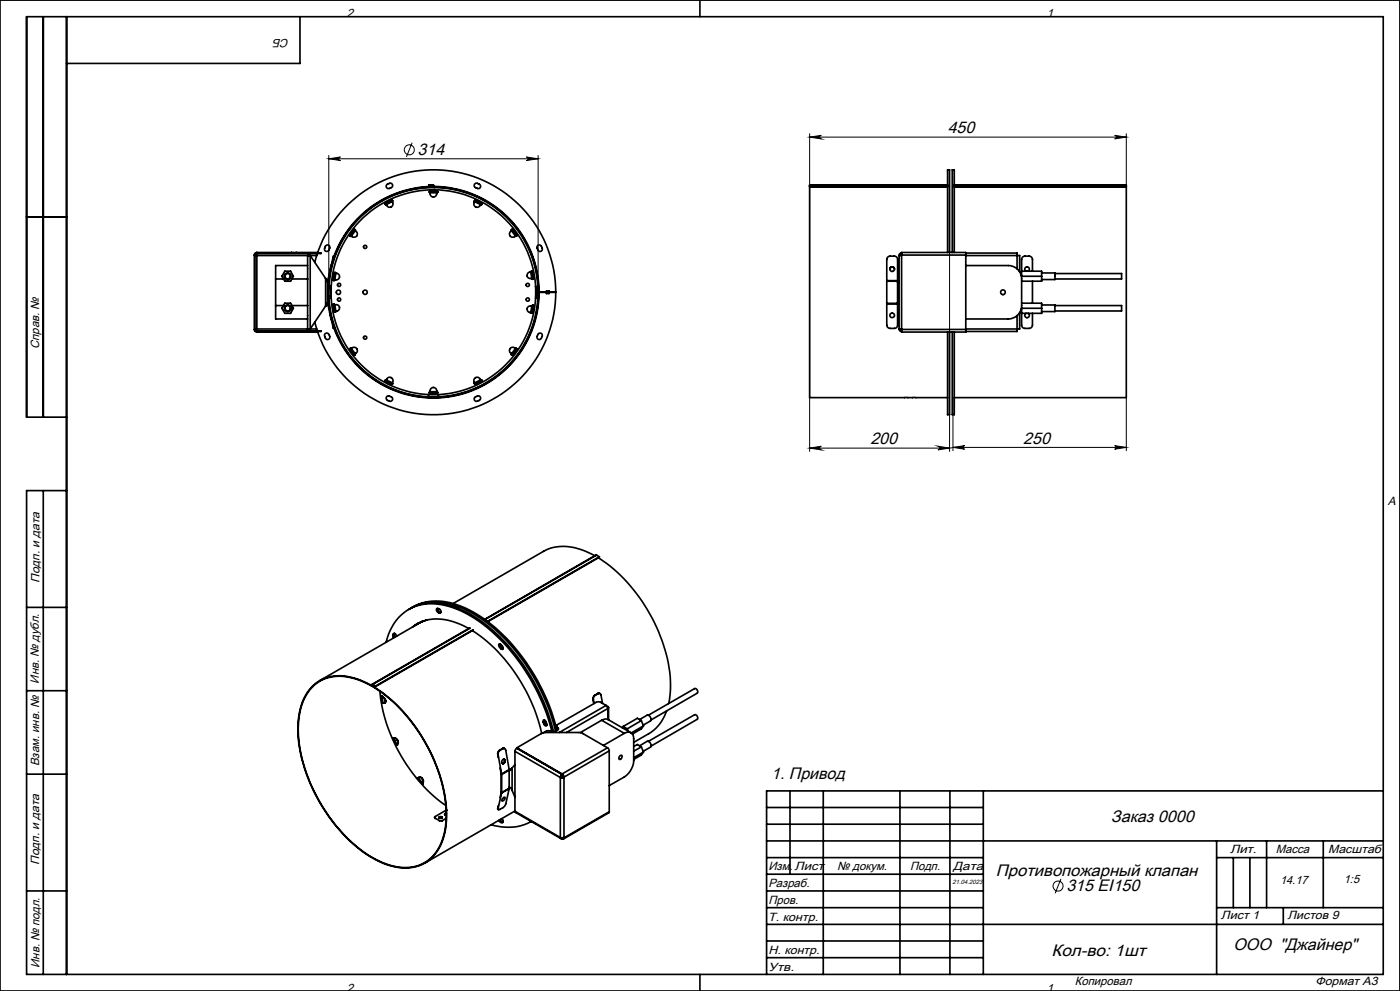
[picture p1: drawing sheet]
<svg xmlns="http://www.w3.org/2000/svg" width="420mm" height="297mm" viewBox="0 0 420 297" stroke-linecap="round" stroke-linejoin="round" font-family="sans-serif">
<g fill="none" stroke="#000" stroke-width=".3">
<path d="M98.6 47.6l3.5-.5a.53 .53 0 0 0-.5 .5 .53 .53 0 0 0 .5 .5zM98.6 46.6v41M98.6 47.6h62.8M123.6 42.8l-1.7 4.3M157.9 47.1l3.5 .5-3.5 .5a.53 .53 0 0 0 .5-.5 .53 .53 0 0 0-.5-.5zM161.4 46.6v41M242.9 40.1v95.2M242.9 41.1h95M242.9 41.1l3.5-.5a.53 .53 0 0 0-.5 .5 .53 .53 0 0 0 .5 .5zM284.9 55.6v79.7M334.4 40.6l3.5 .5-3.5 .5a.53 .53 0 0 0 .5-.5 .53 .53 0 0 0-.5-.5zM337.9 40.1v15.9"/>
<path d="M285.9 119.2v15.9M337.9 119.2v15.9M242.9 134.3h42M242.9 134.3l3.5-.6a.55 .55 0 0 0-.5 .6 .55 .55 0 0 0 .5 .5zM281.4 133.7l3.5 .6-3.5 .5a.55 .55 0 0 0 .5-.5 .55 .55 0 0 0-.5-.6zM285.9 134.1h52M285.9 134.1l3.5-.5a.53 .53 0 0 0-.5 .5 .53 .53 0 0 0 .5 .5zM334.4 133.6l3.5 .5-3.5 .5a.53 .53 0 0 0 .5-.5 .53 .53 0 0 0-.5-.5zM318.3 263.4l-1.8 4.3"/>
<circle cx="122.8" cy="44.9" r="1.49"/>
<circle cx="317.4" cy="265.6" r="1.51"/>
</g>
<circle cx="130" cy="87.6" r="31.4" fill="none" stroke="#000" stroke-width=".35"/>
<g fill="none" stroke="#000" stroke-width=".5">
<path d="M0 0h420v297h-420zM13 5v120M20 5v287M90 5v14h-70M210 0v5M116.1 55.3l.7-.3a.69 .69 0 0 1 .9 .3 .69 .69 0 0 1-.3 .9l-.6 .3a.7 .7 0 0 1-.8-.3 .7 .7 0 0 1 .1-.9zM128.8 57.5h2.4M128.8 57.6h.2M129 57.6v.2M129 57.6h.1M129 57.8a1.02 1.02 0 0 0 1 1.3 1.02 1.02 0 0 0 1-1.3M129 57.8h2"/>
<path d="M129 57.7h-.2v-.3h2.4v.3h-.2M129.9 55.4l.3 .3M129.9 55.6l.1 .1M129.9 55.4v.2M129.9 55.4h-1.3v.2h1.3M130 55.9l.4 .3M130 55.9a31.7 31.7 0 0 0-29.9 21.2M130 55.7h.2M130 55.9h.2M130 55.7v.2M130.2 55.9l.2 .1M130.2 55.9a31.7 31.7 0 0 1 31.5 31.7"/>
<path d="M130.2 55.7v.2M130.4 56a31.6 31.6 0 0 1 27.1 47.1 31.6 31.6 0 0 1-54.3 1 31.6 31.6 0 0 1 25.3-48l1.5-.1v.2a31.4 31.4 0 0 0-27.7 46.1 31.4 31.4 0 0 0 53.7 2.9 31.4 31.4 0 0 0-22.6-48.8l-3-.2M130.4 56v.2M131 57.5v.3M131 57.6h.1M131 57.5h.1M131 57.5v.1M131 57.6h.2M142.5 55a1.06 1.06 0 0 1 1.2 .1 1.06 1.06 0 0 1 .4 1.1 1.07 1.07 0 0 1-1.2 .2 1.07 1.07 0 0 1-.6-.9zM242.9 56v63.2h41.4M242.9 55.6v.1M242.9 55.9v.1"/>
<path d="M242.9 55.7h41.4M242.9 55.6h41.4M242.9 55.9h41.4M242.9 56h41.4M242.9 55.7v.2M284.3 55.4h-41.4v.2M286.3 55.7h51.6M286.3 55.4h51.6v.2M286.3 55.6h51.6M286.3 55.9h51.6M286.3 56h51.6M337.9 56v63.2h-51.6"/>
<path d="M337.9 55.6v.1M337.9 55.9v.1M337.9 55.7v.2M8 65h12M76.3 76.4v22.3M76.3 76.4h.1M76.4 76.6h.6M76.4 76.4v22.3M77 75.7a.73 .73 0 0 0-.7 .7M77 76v.6M77 75.7v.3M77 76.6v22"/>
<path d="M77 75.7h10.5M77 76h15.6M77 76.6h15.3M87.5 75.8h1.4M87.5 75.7h1.4M87.5 75.8h-10.6l-.5 .6M87.5 75.7v.1M88.9 75.7v.1M88.9 75.8h6.4M88.9 75.7h6.4M92.3 79.6h-9.6v4M92.3 76.6v7"/>
<path d="M92.3 76.6h.8M93.1 76a.54 .54 0 0 0-.6 0 .54 .54 0 0 0-.2 .6M93.1 76l-.5 .2-.1 .4M93.1 76h2.2M93.1 76.6v22M93.1 76.6l4.6 6.9M93.1 76.6h1.9M95.2 76l-.8 2.6M95.3 75.8a36.7 36.7 0 0 1 40.7-24.4 36.7 36.7 0 0 1 30.7 36.2M95.3 75.8h1l-1 .2M95.3 75.8v.2M97.8 73.6a.7 .7 0 0 1 .8-.1 .7 .7 0 0 1 .3 .9l-.2 .5a.69 .69 0 0 1-.9 .4 .69 .69 0 0 1-.4-.9z"/>
<path d="M99.4 79.2l-.5 2.5M99.8 77.7l.2-.9-.1 1M99.8 77.7l.1 .1M99.8 77.7l-1.5 6.4M99.9 77.8l-.2 1M105.1 70.6l.2 .1M105.1 70.6l-.1 .1M105.2 70.6l.2 .1M105.2 70.6h-.1M105.3 70.7h.1M105.3 70.7l-.1 .1M105.3 70.7l-.1 .1-.2-.1"/>
<path d="M106.3 69l.3 .1M106.3 68.9v.1M106.3 69l-1.1 1.6M106.3 68.9l.2 .1M106.4 68.8l.2 .1M106.4 68.8l-1.4 1.9M106.4 68.8l-.1 .1M106.5 69l-.1 .1M106.6 69.1a1.02 1.02 0 0 1 .4 1.6 1.02 1.02 0 0 1-1.6 0M106.6 69.1l-1.2 1.6M106.6 68.9l-.1 .1M106.6 68.9l-.1 .2"/>
<path d="M115.7 61l.1 .2M115.7 61l-.1 .1M115.7 61h.1M115.7 61l.2 .3M115.8 61.2h.1M115.8 61.2l-.2 .1M115.9 61.2l-.3 .1M117.5 60.1l.2 .3M117.5 60.1h.1M117.5 60.1l-1.8 .9M117.5 60.1l.1 .2M117.6 60.3h.1"/>
<path d="M117.6 60.3l.1-.3-2.2 1.1 .1 .2M117.7 60.4a1.02 1.02 0 0 1-.4 1.6 1.02 1.02 0 0 1-1.4-.7M117.7 60.4l-1.8 .9M117.7 60.1h-.2M142.3 60.3h.1M142.4 60.4a1.02 1.02 0 0 0 .3 1.6 1.02 1.02 0 0 0 1.4-.7M142.4 60.4l1.7 .9M142.4 60.1h.1M142.4 60.3h.1M142.4 60.4v-.4l2.2 1.1-.1 .2-.3-.1M142.5 60.1h.1M142.5 60.1l-.1 .2"/>
<path d="M142.5 60.1l-.1 .3M142.5 60.1l1.8 .9M144.2 61.2h.1M144.3 61.2l.2 .1M144.3 61l-.2 .3M144.3 61h.1M144.3 61v.2M144.3 61l.2 .2M153.4 68.9l.2 .1M153.4 68.9l.2-.2 1.4 2-.2 .1M153.5 69.1a1.01 1.01 0 0 0-.5 1.6 1.01 1.01 0 0 0 1.6 0M153.5 69.1l1.1 1.6"/>
<path d="M153.6 68.8l.1 .1M153.7 68.9v.1M153.7 68.9l-.1 .1M153.7 69l-.2 .1M153.7 69l1.2 1.6M154.7 70.7l.1 .1M154.8 70.7h.1M154.8 70.7v.1M154.9 70.6l-.3 .1M154.9 70.6h.1M154.9 70.6l-.1 .1M154.9 70.6l.1 .1"/>
<path d="M161.2 73.7l.4-.3a1.11 1.11 0 0 1 .8 1.8l-.2 .1a1.15 1.15 0 0 1-1-1.6zM269.7 76.6h.8M269.7 76.6v22M270.5 76.4v-.7h19.2v.7M270.5 75.8l-.4 .1-.4 .7M270.5 76l-.4 .2-.2 .4M270.5 76.4h19.2M270.5 76.4v22.3M284.3 75.7v-24.8h.6v24.8M285.7 75.7v-24.8h.6v24.8M289.7 79.6h12.8a4 4 0 0 1 4 4v8a4 4 0 0 1-4 4h-12.8M289.7 75.8h15.4v.8"/>
<path d="M289.7 76.6h15.4M289.7 76.4v22.3M305.1 76.6h.8v4.9M305.1 76.6v4M76.3 98.7a.73 .73 0 0 0 .7 .8M76.3 98.7h.1M76.4 98.7l.5 .6h10.6M76.4 98.6h.6M77 98.6v.6M77 99.2v.3M77 99.5h10.5M77 99.2h15.6"/>
<path d="M77 98.6h15.3M82.7 91.6v4h9.6M82.7 91.6h2.3M82.7 83.6h2.3M82.7 83.6v8M85.4 81.3h1.8l.8 1.5-.8 1.5h-1.8l-.8-1.5zM85.4 90.9h1.8l.8 1.5-.8 1.5h-1.8l-.8-1.5zM87.5 99.3h1.4M87.5 99.5h1.4M87.5 99.3v.2M87.6 91.6h4.7M87.6 83.6h4.7"/>
<path d="M88.9 99.3v.2M88.9 99.3h6.4M88.9 99.5h6.4M92.3 91.6v7M92.3 98.6h.8M92.3 98.6v.1a.49 .49 0 0 0 .8 .5M92.3 83.6v8M92.5 98.6l.2 .5 .4 .1M93.1 99.2h2.2M93.1 98.6h1.9M94.4 96.6l.8 2.6M95.3 99.2h1l-1 .1"/>
<path d="M95.3 99.2v.1M97.7 83.5l.6 1.1M97.7 83.5l.6 .8M97.7 83.5v8.2M97.7 91.7l-4.6 6.9M98.3 90.9v.2M98.3 90.8l-.6 .9M98.3 90.6l-.6 1.1M98.3 84.3h.2M98.3 90.9h.2M98.3 84.3v6.6M98.3 84.1v.2"/>
<path d="M98.3 84.1h.2M98.3 91.1l1.5 6.3M98.5 90.6v.7M98.5 90.9v.1M98.5 84.1v.2M98.5 88.8h.1M98.5 86.4h.1M98.5 91l-.2 .1M98.5 84.3v6.6M98.5 91l.4 2M98.5 83.9v.7M98.6 88.8h.7"/>
<path d="M98.6 86.4h.7M98.9 93.5l.5 2.5M98.9 82.2l-.4 1.9M99.3 87.7l.1 1.7M99.4 85.8l-.1 1.7M99.7 96.3l.2 1.1M99.9 97.4l.1 1-.2-1M99.9 97.4h-.1M100 91.2l.3-.1v.3M100 91.2l.4 2.3 .2-.2M100.1 91.1v.3M100.1 83.8h.3"/>
<path d="M100.1 83.8h.1M100.1 91.4h.1M100.1 83.8v.3M100.1 83.8h.2M100.1 91.4l.3 1.9M100.1 91.4h.2M100.3 83.8h.1M100.3 91.4h.1M100.3 83.8v.3M100.3 91.1v.3M100.4 81.8l.4 .1M100.4 81.8h.1"/>
<path d="M100.4 91.4a1.01 1.01 0 0 1 1.4 .7 1.01 1.01 0 0 1-1 1.2M100.4 91.4h-.3M100.4 93.3v.1M100.4 81.8l-.3 2M100.4 81.8h.2M100.4 91.4l.4 1.9M100.4 93.4l.1 .1M100.5 81.7l-.1 .1M100.6 81.8h.1M100.6 93.3h.1M100.6 81.8l-.2-.1-.4 2.3 .3 .1M100.6 93.3l-.2 .1"/>
<path d="M100.6 93.3v.2M100.8 81.9a1.01 1.01 0 0 1 1 1.2 1.01 1.01 0 0 1-1.4 .7M100.8 93.3h-.4M100.8 81.9l-.4 1.9M159.2 81.5a1.02 1.02 0 0 0-1.1 1.2 1.02 1.02 0 0 0 1.5 .7M159.2 93.7h.3M159.2 81.5l.4 1.9M159.3 81.3l.1 .2M159.3 93.7l.3 .2M159.4 81.5h.1M159.4 93.7h.1M159.4 93.7l.1 .1"/>
<path d="M159.4 93.7l-.1 .1M159.5 81.4l-.3 .1M159.5 81.4h.1M159.5 93.7v.1M159.5 81.4l.4 2M159.5 81.4l-.1 .1M159.5 81.3v.1M159.5 93.8v.1M159.6 91.8a1.02 1.02 0 0 0-1.5 .7 1.02 1.02 0 0 0 1.1 1.2M159.6 91.8h.3M159.6 81.3l.4 2.4h-.3v-.3M159.6 91.8l-.4 1.9"/>
<path d="M159.6 81.3l-.3 .2M159.7 83.4h.1M159.7 83.4h.2M159.7 91.8h.2M159.7 91.5v.3M159.7 91.5h.3l-.4 2.4M159.9 83.4h-.3M159.9 83.4h.1M159.9 91.8h.1M159.9 83.4v.3M159.9 91.8l-.4 1.9M159.9 91.5v.3"/>
<path d="M160.7 85.8v3.6M161.7 87.6a31.7 31.7 0 0 1-26.4 31.2 31.7 31.7 0 0 1-35.2-20.8M161.7 87.6h2.2M163.9 87.2h.8v.8h-.8zM164.7 87.6h2M166.7 87.6a36.7 36.7 0 0 1-30.7 36.2 36.7 36.7 0 0 1-40.7-24.5M266 84.1v.2M266 90.9v.2M266 84.1v-6.4a1.02 1.02 0 0 1 1.1-.9h1.2a.96 .96 0 0 1 1 .9v6.4M266 91.1v6.3a1.02 1.02 0 0 0 1.1 1h1.2a.96 .96 0 0 0 1-1v-6.3M266 84.3h3.3M266 90.9h3.3"/>
<path d="M266 84.1h3.3M266 84.3v6.6M266 91.1h3.3M267.7 80l.3 .1 .4 .6M267.7 80l-.6 .2-.2 .5M267.7 80l.6 .5M267.7 80l-.7 .4M269.3 90.6l.4 .3M269.3 84.1v.2M269.3 90.9v.2M269.3 84.3v6.6M269.7 98.6h.8"/>
<path d="M269.7 98.6l.1 .4 .7 .3M269.7 84.2l-.4 .4M269.9 98.6l.2 .4 .4 .2M270.5 98.7v.8h19.2v-.8M270.5 98.7h19.2M284.3 99.5v24.8h.6v-24.8M285.7 99.5v24.8h.6v-24.8M289.7 98.6h15.4M305.1 98.6v.7h-15.4M305.1 94.6v4M305.9 93.7v4.9h-.8M306.5 81.3h6v3h-6"/>
<path d="M306.5 90.9h6v3h-6M307.9 81.3a.68 .68 0 0 1-.3-1.1 .68 .68 0 0 1 1.1 0 .68 .68 0 0 1-.3 1.1M307.9 93.9a.68 .68 0 0 0-.3 1 .68 .68 0 0 0 1.1 0 .68 .68 0 0 0-.3-1M309.7 81.3v-3.6a1.02 1.02 0 0 0-1-.9h-1.2a.96 .96 0 0 0-1 .9v5.1h6M309.7 84.3v6.6M312.5 81.8h4v2h-4M312.5 91.4h4v2h-4M312.5 92.4h-6v5a.96 .96 0 0 0 1 1h1.2a1.02 1.02 0 0 0 1-1v-3.5M316.5 82h20v1.6h-20M316.5 91.6h20v1.6h-20M97.5 100.1l.4-.3a1.03 1.03 0 0 1 1 .8 1.03 1.03 0 0 1-.5 1.1 1.13 1.13 0 0 1-.9-1.6zM105 104.5h.3"/>
<path d="M105 104.5l1.4 1.9M105 104.5l.1 .1M105.1 104.6h.1M105.2 104.6l1.1 1.6M105.2 104.3l.1 .2M105.3 104.5h.1M105.3 104.5l-.2 .1M105.4 104.5a1.02 1.02 0 0 1 1.6 0 1.02 1.02 0 0 1-.4 1.5M105.4 104.5l-.2 .1M105.4 104.5l1.2 1.5M106.3 106.2v.1M106.3 106.3l.1 .1"/>
<path d="M106.4 106.1h.1M106.5 106.1l-.2 .2M106.5 106.1l-.1 .3M106.6 106l-.3 .2M115.6 114l1.9 1M115.6 113.9l.2 .1M115.7 114.1v.1M115.8 114h.1M115.8 114l-.1 .1M115.9 114l-.3-.1-.1 .2 2.2 1.1 .1-.3-.2-.1M115.9 113.9a1.02 1.02 0 0 1 1.4-.7 1.02 1.02 0 0 1 .4 1.6M115.9 113.9l-.2 .3"/>
<path d="M115.9 113.9l1.8 .9M116.1 118.8a1.07 1.07 0 0 1 1.2 0 1.07 1.07 0 0 1 .4 1.1 1.1 1.1 0 0 1-1.2 .2 1.1 1.1 0 0 1-.6-.9zM117.5 115h.1M117.5 115l.2 .1M117.6 114.9h.1M117.6 114.9l-.1 .1M117.6 114.9l.2 .1M117.7 114.8l-.2 .2M128.5 118.2v.8M128.8 117.7h2.4M128.8 117.5l.2 .1M128.8 117.5h.2"/>
<path d="M128.8 117.5v.3h2.4v-.3M129 117.6h.1M129 117.4a1.02 1.02 0 0 1 1-1.3 1.02 1.02 0 0 1 1 1.3M129 117.4v.2M129 117.4h2M129.5 119.1v.1M130.5 119.1v.1M131 117.4v.3M131 117.6h.1M131 117.7h.1M131 117.6v.1M131 117.5h.2"/>
<path d="M131.2 117.5l-.2 .1M131.5 118.2v.8M142.4 114.8l.1 .2M142.4 114.9h.1M142.4 114.9h-.1M142.4 114.9l.1 .1M142.4 114.8l-.1 .1M142.5 119.1l.7-.4a.7 .7 0 0 1 .9 .4 .7 .7 0 0 1-.3 .9l-.6 .2a.7 .7 0 0 1-.8-.2 .7 .7 0 0 1 .1-.9zM142.5 115h.1M142.5 115l-.1 .1M144.1 113.9l.2 .3M144.1 113.9a1.02 1.02 0 0 0-1.4-.7 1.02 1.02 0 0 0-.3 1.6"/>
<path d="M144.1 113.9l-1.7 .9M144.3 114h-.1M144.3 114v.1M144.3 114.2h.1M144.5 113.9l-.2 .1M144.5 113.8l.1 .2-2.2 1.1-.1-.2M144.5 113.8l-.3 .1M144.5 114l-2 1M153.5 106l.2 .2M153.6 106.1h.1M153.6 106.1l.1 .2M153.7 106.3l-.1 .1"/>
<path d="M153.7 106.2v.1M154.6 104.5a1.01 1.01 0 0 0-1.6 0 1.01 1.01 0 0 0 .5 1.5M154.6 104.5l.3 .1M154.6 104.5l-1.1 1.5M154.8 104.5h.1M154.8 104.5l.1 .1M154.8 104.4l.2 .1-1.4 2-.2-.2 .2-.2M154.8 104.4l-.1 .1M154.8 104.4v.1M154.9 104.6h.1M154.9 104.6l-1.2 1.6M155 104.5l-.1 .1"/>
<path d="M161.5 100a.7 .7 0 0 1 .9-.1 .7 .7 0 0 1 .3 .9l-.3 .5a.69 .69 0 0 1-.9 .4 .69 .69 0 0 1-.4-.9zM20 125h-12v-120h407v287h-407v-145h12M13 147v145M178.4 166.5a16.7 16.7 0 0 0-14.3-1.8l-28.1 16.2M179 166.4l-33.6 19.2M179 166.4l.8 .5M179 166.4l-33.5 19.3M179.5 167.2a49.8 49.8 0 0 1 21.6 36.6v3.7l-.5 3.4M179.8 166.9l-33.5 19.3M179.8 166.9l-33.4 19.4M8 182h12M115.8 192.5a13.8 13.8 0 0 1 12.5-11.5 26.8 26.8 0 0 1 17.8 7 60.4 60.4 0 0 1 19.5 31.3"/>
<path d="M117.9 190.4l.2 .8M118 190a.68 .68 0 0 1 1 .7M118 190l-.1 .4M118.3 190.1l.2 .9M118.3 190.1l-.4 .3M118.3 189.8l-.3 .2M118.4 189.9l-.1 .2M122.6 182.7a15.9 15.9 0 0 1 14.8-.4 48.3 48.3 0 0 1 21.3 19.6 59 59 0 0 1 7.4 17.5M123.3 182.2a16 16 0 0 1 14.6-.2 47.8 47.8 0 0 1 21.3 19.5 59.4 59.4 0 0 1 7.5 17.6M123.6 182.1a16.1 16.1 0 0 1 14.8-.4 47.8 47.8 0 0 1 21.3 19.6 59.4 59.4 0 0 1 7.4 17.6M123.7 188a13.5 13.5 0 0 1 14.1-1l2.8 1.4M125.3 186.9l-1.2 .8"/>
<path d="M125.6 186.7l-.9 .7M125.8 186.6l-.7 .5M126.6 186.3l-.3 .1M126.7 186.2l-.8 .5M128 185.8l-.1 .1M128.2 185.8l-2.6 1.1-29.7 17.1M131.3 182.4l.3 .7 .4 .3M131.6 183.7a.75 .75 0 0 1-.6-.6 .75 .75 0 0 1 .2-.8 .81 .81 0 0 1 .9 .4 .81 .81 0 0 1-.1 1M131.6 183.7h.4M132 183.4l-.4 .3M132 183.4h.3M132.3 183.5l-.3 .2"/>
<path d="M140.9 188.2l-29.3 16.9M141 188.2l-29.2 16.9M141.7 189a50.7 50.7 0 0 1 20.8 30.8M141.9 188.7l-29.3 16.9M141.9 188.9l-29.3 16.9M149.9 194l-.3-.4 .1-.6a1.25 1.25 0 0 1 1.3 1.2l-.2 .4-.5-.2M149.9 194l.4 .4M150 193l.3 .8M150.3 193.8l-.4 .2M150.3 193.8l.4 .4M150.7 194.2l.3 .2M150.7 194.2l-.4 .2"/>
<path d="M8 207h12M111.4 205.4a16.7 16.7 0 0 0-14.4-2 13.4 13.4 0 0 0-7.4 11.5 42.4 42.4 0 0 0 6.5 25.9 41.9 41.9 0 0 0 19.4 18.1 13 13 0 0 0 14-1.8 17.7 17.7 0 0 0 4.5-13.3 49.5 49.5 0 0 0-22.3-38.2M111.4 205.6a16.5 16.5 0 0 0-14.4-2 13.6 13.6 0 0 0-7.3 11.6 43.1 43.1 0 0 0 7.6 27.3 40.9 40.9 0 0 0 17.6 16.1 13.6 13.6 0 0 0 13.6-.8 15.9 15.9 0 0 0 5.3-12.5 48.3 48.3 0 0 0-12.9-32 49 49 0 0 0-9.2-7.7M111.4 205.4v.2M111.5 205.3l-.1 .1M111.5 205.3h.2M111.5 205.3l.2 .1M111.5 205.3h.1M111.7 205.4l-.3 .2M111.7 205.4h.2l-.3 .2M111.7 205.3v.1M111.8 205.1l-.3 .2"/>
<path d="M111.8 205.3h-.1M111.8 205.3l.8 .5M111.8 205.1v.2M111.8 205.1l.8 .5M112 205.4l-.3 .2M112.6 205.6v.2M114 207.1a48.8 48.8 0 0 0 19.8 34.3M114.5 208.8l.3 1.8M114.5 208.6l.1 .1M114.6 208.6v.1M114.6 208.6l.1 .2M114.6 208.6l-.2-.1 .3 2.1"/>
<path d="M114.6 208.7v.2M114.6 208.9l.2 1.7M114.6 208.7h.1M114.6 208.9l.2 .1M114.6 208.9h.3M114.8 210.6h-.1M114.8 209l.5 .4 .3 .7M114.9 208.9l.5 .5 .3 .7M114.9 208.9l-.1 .1M115.6 210.1a.41 .41 0 0 1-.1 .5 .41 .41 0 0 1-.5 .1l-.3-.1M115.7 210.1l-.3 .6M115.7 210.1h-.1"/>
<path d="M162.9 216.4l.2-.6a1.38 1.38 0 0 1 .9 1.7h-.5l-.4-.6M162.9 216.4l.2 .5M163.3 215.8l.1 .3M163.4 216.1l-.5 .3M163.4 216.1l.1 .5M163.5 216.6l.5 .7M163.5 216.6l-.4 .3M166.9 217.6l.2 .5M167.1 218l.2 .1M167.1 218v.1M167.1 218.1l.2 .1M167.3 218.1a.36 .36 0 0 1 .2 .3 .36 .36 0 0 1-.2 .4l-1.2 .6-2-.4-1 .6"/>
<path d="M167.3 218.2l.2 .3M167.3 218.1v.1M177.9 209.7h.1M177.9 209.7l.2 .9M178 209.7l.2 1.2M178.5 208.3l-.5 .6-.1 .8M178.5 208.3l.1 .1M178.6 208.4l-.4 .3-.2 1M179.4 207.8h.5M179.4 207.8l.1 .1M179.4 207.8l-.9 .5M179.5 207.9a.58 .58 0 0 1 .8 .4l.5 2.5"/>
<path d="M179.5 207.9l-.9 .5M180.5 215.9l1.2-.4 .7 .1 6.9 4M180.5 215.9l6.8 3.9M180.5 215.9l-6.4 3.7M181.8 211.4l.6 .9M181.8 211.4l-1.9-1h-.8l-12 6.8a.4 .4 0 0 0-.2 .4 .4 .4 0 0 0 .2 .4M181.8 211.4l-14 8.1M182.2 211.8a.27 .27 0 0 1 .4 .2 .27 .27 0 0 1-.2 .3M182.2 211.8l.2 .4M182.2 211.8h.1M182.2 211.8v.1M182.4 212.3l-12.5 7.2"/>
<path d="M182.4 212.3v3.3M182.6 212.1v3.6M186.9 217.7l-.2 .4M186.9 217.7l1.3 .7M187.3 219.8a1.74 1.74 0 0 1 2-.2 1.74 1.74 0 0 1 .8 1.8v6.6a6.4 6.4 0 0 1-2.8 4.9l-4.5 2.5M187.3 219.8l-6.3 3.6M188.2 218.4l.2 .7M191.9 215.6l2.2-1.3a1.15 1.15 0 0 1 1 1.8l-2.2 1.2M192.4 216l-4.2 2.4M192.4 216l.6 1.6M192.4 216l-1.2-.7-4.3 2.4M193 217.6l-3.6 2.1"/>
<path d="M193 217.6l-.6 .8-2.7 1.6M194.5 214.3l13.9-7.9a.9 .9 0 0 1 .8 1.3l-13.9 8.1M200 213.1a12.4 12.4 0 0 1-5.4 6.8l-4.5 2.6M8 232h12M118 221.3l.9 1.8M118.1 221.3l-.2-.1 1 2.1M118.1 221.3l.8 1.8M118.2 221.2l-.1 .1M118.4 221.2l.8 .8M118.4 221.2l.5 .1 .4 .6M118.4 221.2l-.3 .1M119 223.1l-.1 .2"/>
<path d="M119 223.1v.1M119 223.2h.1M119 223.2l-.1 .1M119.2 222a.66 .66 0 0 1-.3 1.1M119.3 221.9a.72 .72 0 0 1-.2 1.1M119.3 221.9l-.1 .1M125.3 233.2l1.5 1.7 .1-.1M125.3 233.2l.1-.2 .1 .2M125.4 233.1l-.1 .1M125.4 233.1l.1 .2M125.4 233.1h.1M125.5 233.3a.56 .56 0 0 1 .5-.4 .56 .56 0 0 1 .5 .4"/>
<path d="M125.5 233.4h.1M125.5 233.4l1.2 1.4M125.5 233.3l1.3 1.4M125.5 233.2h.1M125.7 233l.4-.1 .5 .3M126.5 233.3l.3 .5v.8M126.6 233.2l.4 .7v.6M126.6 233.2l-.1 .1M126.8 234.7l.1 .1M126.8 234.6v.1M126.9 234.7h-.1M127 234.5l-.2 .1"/>
<path d="M127 234.5l-.1 .2M149.3 226.2h.1M149.3 226.2l.2 .9M149.4 226.2l1.1 5.8M149.9 224.9a1.21 1.21 0 0 0-.6 1.3M149.9 224.9h.1M150 224.9l-.5 .5-.1 .8M150 230.1l.4 1.8M150.4 231.9v.2M150.4 237.5v.1M150.4 231.9l.1 .1M150.4 232.1h.1"/>
<path d="M150.4 237.5l.1 .1M150.4 232.1v5.4M150.4 237.6l.1 .1M150.4 237.6l-.4 1.4M150.5 232v.1M150.5 237.7l-1.1 4.6M150.5 237.6v.1M150.5 232.1v5.5M150.7 224.3l.1 .1M150.7 224.3l-.8 .6M150.8 239.3l.5-.4a.71 .71 0 0 1 0 .8 .71 .71 0 0 1-.7 .4zM150.8 224.4a.6 .6 0 0 1 .9 .5l1.1 5.7"/>
<path d="M150.8 227.6a.58 .58 0 0 1 .7 .7 .58 .58 0 0 1-.9 .3l-.1-.4zM150.8 224.4l-.8 .5M151.2 227.5a.8 .8 0 0 1-.4 1.3l.5-.6zM151.2 227.5l.2 .7-.6 .6M151.3 224.3h-.6M152.8 230.6v.2M152.8 236l.4 .2 .4 .7M152.8 236.2v.2M152.8 236.4l-1.2 4.9-.5 .6-1.1 .7a.3 .3 0 0 1-.4 .1 .3 .3 0 0 1-.2-.4M152.8 230.6l-2.3 1.4M152.8 230.8l-2.3 1.3M152.8 230.8v5.4"/>
<path d="M152.8 236.2l-2.3 1.4M152.8 236.4l-2.3 1.3M153.5 230.3l-.7 .6M153.6 230.1l-.8 1M153.6 236.9l.9 2M153.6 230.1v6.8M154.5 225.2l13.6 7.8M154.5 225.2v17.9M154.5 229.2l-.9 .9M155 224.2l-.5 1M155 224.1l7.4-4.3 1-.3 11 .1 7.8 4.5M155 224.2l13.6 7.9"/>
<path d="M155 224.1v.1M155 224.1l13.6 7.8M168.1 233v18M168.2 232.9h.9M168.2 232.9l-.1 .1M168.6 231.9l.6 1M168.6 232.1l.5 .7M168.6 232.1l-.5 .9M168.6 232.2l-.4 .7M168.6 231.9v.3M168.7 232.2h-.1M169.1 232.9l.1 .1-.4 .1-.7-.1"/>
<path d="M169.1 232.8l.1 .1M169.1 232.8v.1M169.2 232.9v18.2M182.2 224.1l.6 .9M182.2 224.1l-13.6 7.8M182.8 225l-13.6 7.9M182.8 225v18.3M186.1 226.4h.1a.64 .64 0 0 1 .4 .7 .64 .64 0 0 1-.6 .5 .64 .64 0 0 1-.4-.6 .64 .64 0 0 1 .5-.6zM190.1 223.7l1.1-.6 1.2 .7M191.9 223.5l2.2-1.3a1.15 1.15 0 0 1 1 1.7l-2.2 1.3M192.4 223.8l-2.3 1.3M192.4 223.8l.6 1.6"/>
<path d="M193 225.4l-2.9 1.7M193 225.4l-.6 .9-2.3 1.3M194.5 222.2l13.9-8a.9 .9 0 0 1 .8 1.4l-13.9 8M237 237v25M247 237v55M270 237v55M285 237v55M295 237v55M415 237h-185v55M130.4 245v.1M130.6 245.2l1.2 .8M130.6 245.2v.1"/>
<path d="M131.7 244.9a.44 .44 0 0 1 .6-.2 .44 .44 0 0 1 .2 .5l-.5 .1zM131.7 245l.7-.1 .2 .2-.3-.2zM131.8 245.1h.8M131.8 246h.9M131.8 246v.1M132.7 246v.1M133.4 244.1l.5-.2-.5 .2M133.8 242.8l-3.2 1.9-.2 .2 .2 .3M133.8 242.8h.1M133.8 245.2l-1.1 .8M133.9 243.7l-.5 .3 .5 .3M133.9 244l-.4 .2"/>
<path d="M149.3 242.2l.2 .4M149.3 242.2l.1 .1M149.5 241.4l-.2 .8M149.6 245.8l.7 .7M150.1 245.6l.6 .6M150.3 246.5h.4M150.5 245.4a.66 .66 0 0 1 .2 1.1M150.7 246.2l-.4 .3M150.7 246.2h.3M151 246.3l-.3 .2M154.5 243.1l.2 .4 13.6 7.8M154.5 243.1l-27 15.6"/>
<path d="M154.5 243.1l13.6 7.9M159.3 246.2a14.9 14.9 0 0 1-11.9 1M168.1 251h1.1M168.1 251l.1 .3h.4M168.2 251l.4 .2M168.5 251.4h.1M168.6 251.1v.1M168.6 251.2v.2M168.7 251.1l-.1 .1M169.1 251h.1M169.1 251l-.2 .3h-.3M169.1 251l.1 .1"/>
<path d="M169.1 251l-.5 .3M169.2 251.1l-.1 .3h-.5M182.8 243.3l-.1 .3-13.7 7.9M182.8 243.3l-13.6 7.8M230 252h185M230 257h65M230 242h65M230 247h65M365 252v40M365 257h50M370 257v15M375 257v15"/>
<path d="M380 252v20M397 252v20M8 267h12M230 277h185M230 272h65M230 262h65M230 267h65M365 272h50M385 272v5M210 292v5M230 282h65M230 287h65"/>
<circle cx="109.5" cy="74" r=".49"/>
<circle cx="86.3" cy="92.4" r=".81"/>
<circle cx="86.3" cy="82.8" r=".81"/>
<circle cx="86.3" cy="82.8" r="1"/>
<circle cx="86.3" cy="92.4" r="1"/>
<circle cx="101.5" cy="87.6" r=".65"/>
<circle cx="101.7" cy="85.4" r=".48"/>
<circle cx="101.7" cy="89.8" r=".49"/>
<circle cx="109.5" cy="87.6" r=".66"/>
<circle cx="130" cy="87.6" r="30.7"/>
<circle cx="158.3" cy="85.4" r=".49"/>
<circle cx="158.3" cy="89.8" r=".5"/>
<circle cx="267.6" cy="94.5" r=".68"/>
<circle cx="267.6" cy="80.7" r=".7"/>
<circle cx="300.9" cy="87.6" r=".71"/>
<circle cx="109.5" cy="101.2" r=".49"/>
</g>
<g fill="#000">
<path d="M98.6 47.6l3.5-.5a.53 .53 0 0 0-.5 .5 .53 .53 0 0 0 .5 .5zM157.9 47.1l3.5 .5-3.5 .5a.53 .53 0 0 0 .5-.5 .53 .53 0 0 0-.5-.5z"/>
<path d="M334.4 40.6l3.5 .5-3.5 .5a.53 .53 0 0 0 .5-.5 .53 .53 0 0 0-.5-.5zM242.9 41.1l3.5-.5a.53 .53 0 0 0-.5 .5 .53 .53 0 0 0 .5 .5z"/>
<path d="M242.9 134.3l3.5-.6a.55 .55 0 0 0-.5 .6 .55 .55 0 0 0 .5 .5zM281.4 133.7l3.5 .6-3.5 .5a.55 .55 0 0 0 .5-.5 .55 .55 0 0 0-.5-.6zM285.9 134.1l3.5-.5a.53 .53 0 0 0-.5 .5 .53 .53 0 0 0 .5 .5zM334.4 133.6l3.5 .5-3.5 .5a.53 .53 0 0 0 .5-.5 .53 .53 0 0 0-.5-.5z"/>
</g>
<g font-size="5">
<text x="284.3" y="40">450</text>
<text x="125.3" y="46.5">314</text>
<text x="261.1" y="133.2">200</text>
<text x="307" y="133">250</text>
<text x="231.4" y="233.6">1. Привод</text>
<text x="333.3" y="246.5">Заказ 0000</text>
<text x="298.8" y="262.6">Противопожарный клапан</text>
<text x="319.9" y="267.1">315 EI150</text>
<text x="315.4" y="286.5">Кол-во: 1шт</text>
<text x="370.1" y="284.6">ООО &quot;Джайнер&quot;</text>
</g>
<g font-size="3.6">
<text x="104" y="5.2">2</text>
<text x="314" y="5.2">1</text>
<text x="86.8" y="11.7" transform="rotate(-180 86.8 11.7)">СБ</text>
<text x="11.7" y="104.5" transform="rotate(-90 11.7 104.5)">Справ. №</text>
<text x="416.4" y="151.2">A</text>
<text x="11.9" y="174.7" transform="rotate(-90 11.9 174.7)">Подп. и дата</text>
<text x="11.7" y="204.9" transform="rotate(-90 11.7 204.9)">Инв. № дубл.</text>
<text x="11.7" y="229.6" transform="rotate(-90 11.7 229.6)">Взам. инв. №</text>
<text x="369" y="255.7">Лит.</text>
<text x="382.8" y="255.7">Масса</text>
<text x="398.4" y="255.8">Масштаб</text>
<text x="11.7" y="259.2" transform="rotate(-90 11.7 259.2)">Подп. и дата</text>
<text x="230.5" y="260.6">Изм.</text>
<text x="238.4" y="260.6">Лист</text>
<text x="251.1" y="260.6">№ докум.</text>
<text x="273" y="260.6">Подп.</text>
<text x="286" y="260.6">Дата</text>
<text x="230.5" y="265.9">Разраб.</text>
<text x="384" y="264.9">14.17</text>
<text x="403.1" y="264.6">1:5</text>
<text x="230.5" y="275.9">Т. контр.</text>
<text x="230.6" y="270.9">Пров.</text>
<text x="366.2" y="275.5">Лист 1</text>
<text x="386.3" y="275.4">Листов 9</text>
<text x="230.6" y="285.9">Н. контр.</text>
<text x="11.9" y="290" transform="rotate(-90 11.9 290)">Инв. № подл.</text>
<text x="230.5" y="290.9">Утв.</text>
<text x="104" y="297.2">2</text>
<text x="314" y="297.2">1</text>
<text x="322.5" y="295.3">Копировал</text>
<text x="394.6" y="295.2">Формат А3</text>
</g>
<text font-size="1.8" x="285.8" y="265">21.04.2023</text>
</svg>
